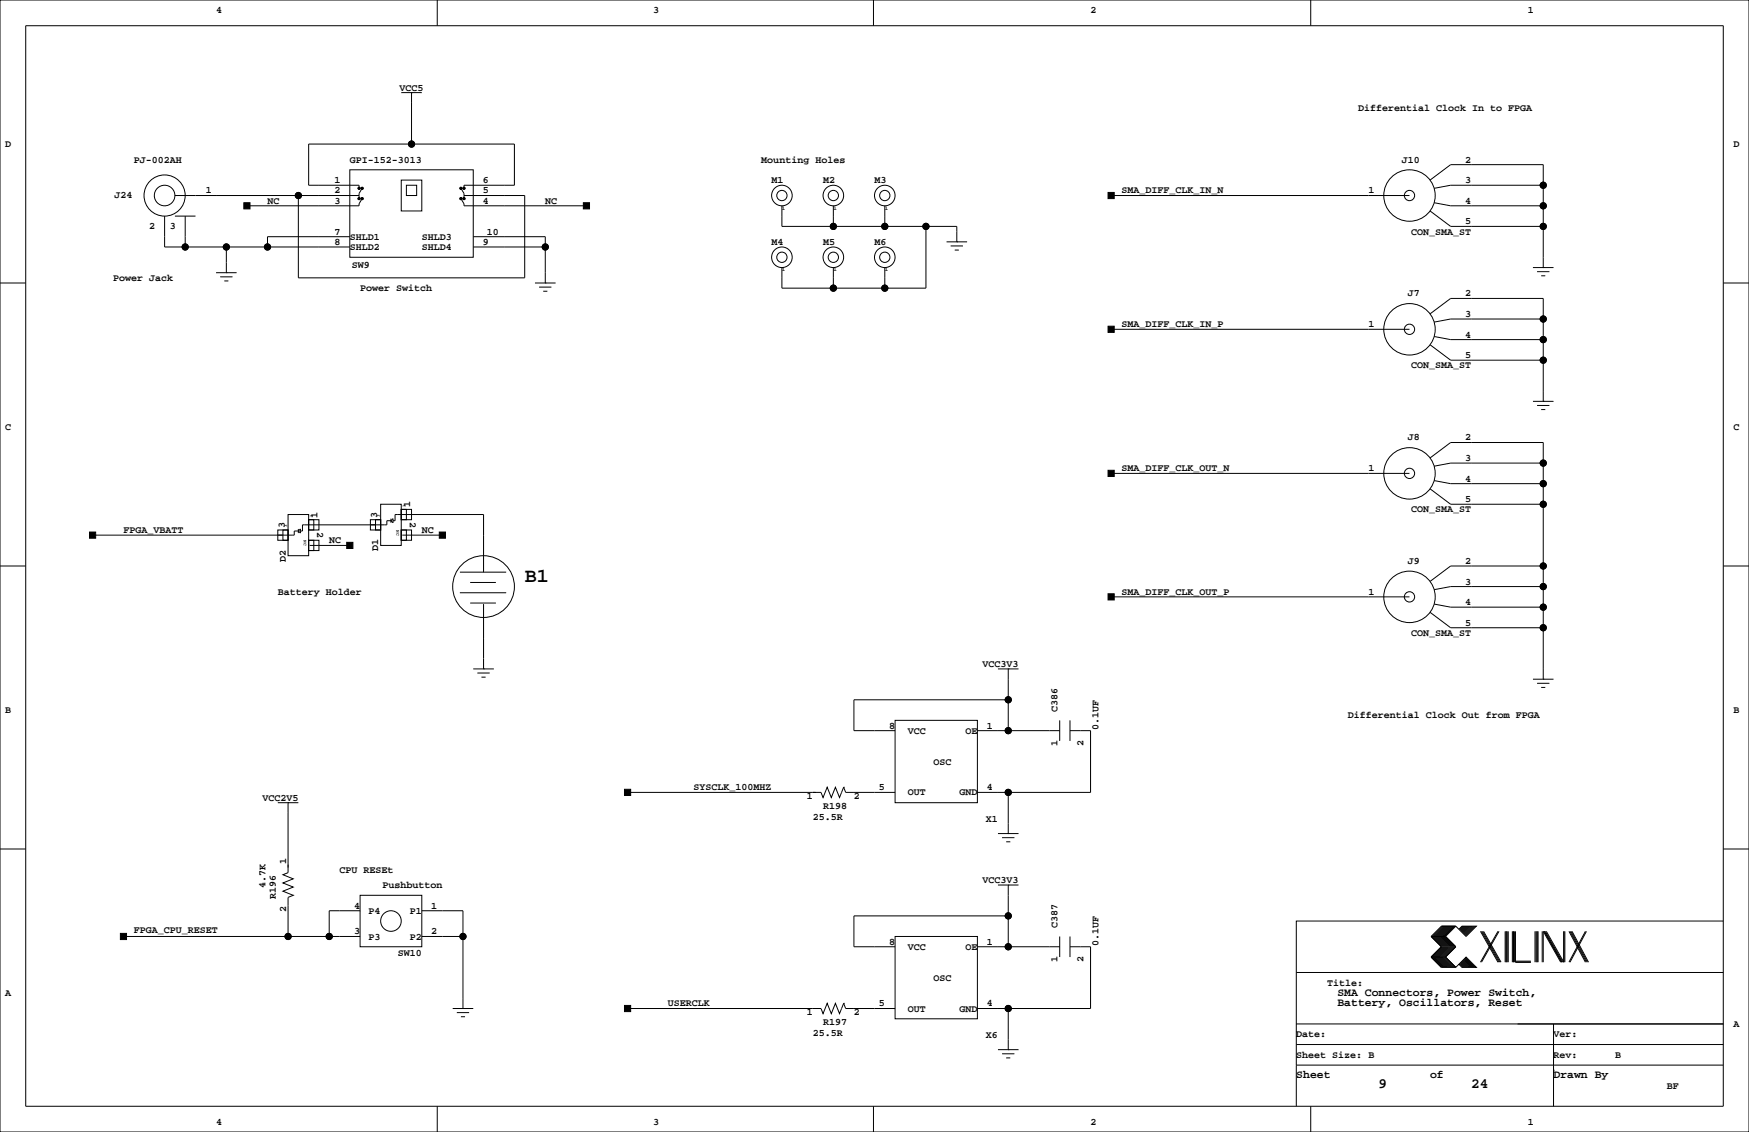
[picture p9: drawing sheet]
<svg xmlns="http://www.w3.org/2000/svg" width="432mm" height="279mm" viewBox="0 0 432 279" stroke-linecap="round" stroke-linejoin="round" font-family="sans-serif">
<g fill="none" stroke="#000" stroke-width=".25">
<path d="M0 0h431.8v279.4h-431.8zM6.3 6.4h419.1v266.6h-419.1zM107.9 0v6.4M215.6 0v6.4M323.6 0v6.4M99.1 22.9h5M101.6 22.9h.1M101.6 22.9v12.7M40.6 53.3v7.7h45.8M43.2 48.3h45.4M43.2 53.3h5.1M45.7 53.3v7.7"/>
<path d="M73.7 48.3v20.3h55.8v-20.3h-14.9M86.4 41.9h30.4v21.6h-30.4zM86.4 58.4h-20.4v2.6M88.6 46.2v-.5h-12.4v-10.1h50.8v10.1h-12.4v.5M89.4 49l-.8 1.3v.5h-27.6M89.4 46.5l-.8 1.3v1M99.1 44.4h5v7.7h-5zM100.3 45.7h2.6v2.6h-2.6zM113.8 49l.8 1.3v.5h30.2M113.8 46.5l.8 1.3v1M116.8 58.4h17.8v11.4M193 50.8v5.1h43.2v3.8"/>
<path d="M205.7 50.8v5.1M218.4 50.8v5.1M228.6 55.9v15.2h-35.6v-5.1M233.7 59.7h5.1M236.2 59.7h.1M274.3 48.3h73.7M339.1 48.3h.1M353.1 52.1l5 3.8h22.9M353.1 44.4l5-3.8h22.9v25.4M354.1 50l4 .8h22.9M381 45.7h-22.9l-4 .8M0 69.8h6.3"/>
<path d="M53.3 67.3h5.1M54.4 68.3h3M55.4 69.3h1M55.9 67.3h.1M55.9 61v6.3M116.8 61h17.8M132.1 69.8h5.1M133.1 70.9h3M134.1 71.9h1M134.6 69.8h.1M205.7 66v5.1M218.4 66v5.1"/>
<path d="M234.7 60.7h3M235.7 61.7h1M353.1 77.5l5-3.8h22.9v25.4M378.5 66h5M379.5 67.1h3M380.5 68.1h1M381 66h.1M381 78.7h-22.9l-4 .8M425.4 69.8h6.4M274.3 81.3h73.7M339.1 81.3h.1M353.1 85.1l5 3.8h22.9"/>
<path d="M354.1 83.1l4 .7h22.9M378.5 99.1h5M381 99.1h.1M274.3 116.8h73.7M339.1 116.8h.1M353.1 113l5-3.8h22.9v58.4M354.1 118.6l4 .8h22.9M379.5 100.1h3M380.5 101.1h1M381 114.3h-22.9l-4 .8M0 139.7h6.3M68.6 130.8h2.5v2.5h-2.5z"/>
<path d="M69.8 130.8h1.3v2.5h-1.3zM71.1 127h5.1v10.2h-5.1zM73.7 131.1h-1.1v1h-49.7M73.7 131.1l.5-.5v1zM73.7 130.6v1M76.2 133.3h1.3v2.6h-1.3zM76.2 133.3h2.5v2.6h-2.5zM76.2 128.3h1.3v2.5h-1.3zM76.2 128.3h2.5v2.5h-2.5zM76.5 134.6h9.9M91.4 128.3h2.6v2.5h-2.6zM92.7 128.3h1.3v2.5h-1.3z"/>
<path d="M94 124.5h5.1v10.1h-5.1zM96.5 128.5h-1v1h-20.8v1.6h-.5M96.5 128.5l.5-.5v1zM96.5 128v1M97 128.5h.5v-1.5h21.9v14.2M99.1 130.8h1.2v2.5h-1.2zM99.1 130.8h2.5v2.5h-2.5zM99.1 125.7h1.2v2.6h-1.2zM99.1 125.7h2.5v2.6h-2.5zM99.3 132.1h9.9M353.1 120.7l5 3.8h22.9M381 139.7h-22.9l-5 3.8"/>
<path d="M425.4 139.7h6.4M113.5 146.3h11.5M113.5 141.2h11.5M116.1 148.8h6.3M116.1 143.8h6.3M119.4 149.1v16M274.3 147.3h73.7M339.1 147.3h.1M353.1 151.1l5 3.8h22.9M354.1 149.1l4 .8h22.9M381 144.8h-22.9l-4 .7M116.8 165.1h5.1"/>
<path d="M117.9 166.1h3M118.9 167.1h1M119.4 165.1h.1M221 177.8h20.3v20.3h-20.3zM246.4 165.1h5.1M248.9 165.1h.1M248.9 165.1v15.2M248.9 172.7h-38.1v7.6h10.2M261.6 177.8v5.1M264.2 177.8v5.1M378.5 167.6h5M379.5 168.7h3"/>
<path d="M380.5 169.7h1M381 167.6h.1M68.6 198.1h5.1M71.1 198.1v17.3l-1.3 .5 2.6 1-2.6 1 2.6 1-2.6 1.1 2.6 1M71.1 198.1h.1M208.3 194.3h.1M208.3 194.3l-1 2.5-1.1-2.5-1 2.5-1-2.5-1 2.5-.5-1.2h-47.8M208.3 194.3l.5 1.3h12.2M241.3 180.3h20.3M248.9 195.6v10.1M264.2 180.3h5v15.3h-27.9M0 209.5h6.3"/>
<path d="M246.4 218.4h5.1M246.4 205.7h5.1M247.4 206.8h3M248.4 207.8h1M248.9 218.4h.1M248.9 205.7h.1M248.9 218.4v15.3M425.4 209.5h6.4M30.5 231.1h58.4M72.4 221h.1M72.4 221l-1.3 .5v9.6M88.9 221h15.2v12.7h-15.2z"/>
<path d="M88.9 224.8h-7.6v6.3M104.1 224.8h10.2v24.1M104.1 231.1h10.2M221 231.1h20.3v20.4h-20.3zM241.3 233.7h20.3M248.9 226.1h-38.1v7.6h10.2M261.6 231.1v5.1M264.2 233.7h5v15.2h-27.9M264.2 231.1v5.1M353.3 231.1h3.6M353.3 236.2l2.6 2.6h3.5M353.3 231.1l2.6 2.6-2.6 2.5"/>
<path d="M353.3 236.2h3.6M356.1 228.6l-2.5 2.5 2.5 2.6-2.5 2.5 2.5 2.6M356.4 228.6l-2.6 2.5 2.6 2.6-2.6 2.5 2.6 2.6M356.6 228.6l-2.5 2.5 2.5 2.6-2.5 2.5 2.5 2.6M356.9 228.6l-2.6 2.5 2.6 2.6-2.6 2.5 2.6 2.6M356.9 231.1l2.5 2.6-2.5 2.5M356.9 236.2l2.5 2.6M357.1 228.6l-2.5 2.5 2.5 2.6-2.5 2.5 2.5 2.6M357.4 228.6l-2.6 2.5 2.6 2.6-2.6 2.5 2.6 2.6M357.6 228.6l-2.5 2.5 2.5 2.6-2.5 2.5 2.5 2.6M357.9 228.6l-2.6 2.5 2.6 2.6-2.6 2.5 2.6 2.6M358.1 228.6l-2.5 2.5 2.5 2.6-2.5 2.5 2.5 2.6"/>
<path d="M358.4 228.6l-2.5 2.5 2.5 2.6-2.5 2.5 2.5 2.6M358.6 228.6l-2.5 2.5 2.5 2.6-2.5 2.5 2.5 2.6M358.9 228.6l-2.5 2.5 2.5 2.6-2.5 2.5 2.5 2.6M359.2 228.6l-2.6 2.5 2.6 2.6-2.6 2.5 2.6 2.6M359.4 228.6l2.5 2.5 2.6-2.5h-3.6l-.7 .8M359.4 228.6h-3.5l-2.6 2.5M359.4 228.6l-2.5 2.5M360.2 238l.7 .8h3.6l-2.6-2.6-2.5 2.6M360.4 237.7l1 1.1M360.4 238l.8 .8M360.7 237.5l1.2 1.3M360.7 237.7l1 1.1"/>
<path d="M360.9 237.2l1.6 1.6M360.9 237.5l1.3 1.3M361.2 237l1.8 1.8M361.2 237.2l1.5 1.6M361.2 228.6l-.8 .8M361.4 236.7l2.1 2.1M361.4 237l1.8 1.8M361.4 228.6l-1 1M361.7 236.5l2.3 2.3M361.7 236.7l2 2.1M361.7 228.6l-1 1M361.9 236.5l2.3 2.3"/>
<path d="M361.9 228.6l-1.2 1.3M362.2 228.6l-1.3 1.3M362.5 228.6l-1.6 1.5M362.7 228.6l-1.5 1.5M363 228.6l-1.8 1.8M363.2 228.6l-1.8 1.8M363.5 228.6l-2.1 2M363.7 228.6l-2 2M364 228.6l-2.3 2.3M364.2 228.6l-2.3 2.3M365.5 229.9l4.3 7.6M365.8 229.9l4.3 7.6"/>
<path d="M366 229.9l4.3 7.6M366.3 229.9l4.3 7.6M369.8 229.9l-4.3 7.6M370.1 229.9l-4.3 7.6M371.6 229.9v7.6M371.9 229.9v7.6M372.1 229.9v7.6M372.4 229.9v7.6M373.4 229.9v7.6M373.6 229.9v7.6M373.9 229.9v7.6M374.1 229.9v7.6h3.9"/>
<path d="M374.1 237.2h3.9M379 229.9v7.6M379.2 229.9v7.6M379.5 229.9v7.6M379.7 229.9v7.6M380.7 229.9v7.6M381 237.5v-7.6l4.3 7.6M381.3 229.9l4.3 7.6M381.5 229.9l4.3 7.6M381.8 229.9l4.3 7.6v-7.6M386.3 229.9v7.6M387.3 229.9l4.1 7.6"/>
<path d="M387.6 229.9l4.1 7.6M387.9 229.9l4 7.6M388.1 229.9l4.1 7.6M391.4 229.9l-4.1 7.6M391.7 229.9l-4.1 7.6M425.4 227.3h-105.4v35.6M111.8 248.9h5M112.8 249.9h3M113.8 251h1M114.3 248.9h.1M208.3 247.6h.1M208.3 247.6l-1 2.6-1.1-2.6-1 2.6-1-2.6-1 2.6-.5-1.3h-47.8"/>
<path d="M208.3 247.6l.5 1.3h12.2M246.4 259.1h5.1M248.9 259.1h.1M248.9 248.9v10.2M320 257.8h105.4M320 252.7h105.4M320 240h105.4M383.5 252.7v20.3M107.9 273v6.4M215.6 273v6.4M247.4 260.1h3M248.4 261.1h1"/>
<path d="M320 262.9v10.1M320 262.9h105.4M323.6 273v6.4M383.5 264.2h.1"/>
<circle cx="101.6" cy="35.6" r=".76"/>
<circle cx="40.6" cy="48.3" r="5.1"/>
<circle cx="40.6" cy="48.3" r="2.54"/>
<circle cx="73.7" cy="48.3" r=".76"/>
<circle cx="88.6" cy="49" r=".25"/>
<circle cx="88.6" cy="46.5" r=".25"/>
<circle cx="89.4" cy="46.5" r=".25"/>
<circle cx="89.4" cy="49" r=".25"/>
<circle cx="113.8" cy="49" r=".25"/>
<circle cx="113.8" cy="46.5" r=".25"/>
<circle cx="114.6" cy="46.5" r=".25"/>
<circle cx="114.6" cy="49" r=".25"/>
<circle cx="193" cy="48.3" r="1.27"/>
<circle cx="193" cy="48.3" r="2.54"/>
<circle cx="205.7" cy="48.3" r="1.27"/>
<circle cx="205.7" cy="55.9" r=".76"/>
<circle cx="205.7" cy="48.3" r="2.54"/>
<circle cx="218.4" cy="48.3" r="1.27"/>
<circle cx="218.4" cy="55.9" r=".76"/>
<circle cx="218.4" cy="48.3" r="2.54"/>
<circle cx="228.6" cy="55.9" r=".76"/>
<circle cx="348" cy="48.3" r="6.4"/>
<circle cx="348" cy="48.3" r="1.27"/>
<circle cx="381" cy="55.9" r=".76"/>
<circle cx="381" cy="45.7" r=".76"/>
<circle cx="381" cy="50.8" r=".76"/>
<circle cx="45.7" cy="61" r=".76"/>
<circle cx="55.9" cy="61" r=".76"/>
<circle cx="66" cy="61" r=".76"/>
<circle cx="134.6" cy="61" r=".76"/>
<circle cx="193" cy="63.5" r="1.27"/>
<circle cx="193" cy="63.5" r="2.54"/>
<circle cx="205.7" cy="63.5" r="1.27"/>
<circle cx="205.7" cy="71.1" r=".76"/>
<circle cx="205.7" cy="63.5" r="2.54"/>
<circle cx="218.4" cy="63.5" r="1.27"/>
<circle cx="218.4" cy="71.1" r=".76"/>
<circle cx="218.4" cy="63.5" r="2.54"/>
<circle cx="381" cy="78.7" r=".76"/>
<circle cx="348" cy="81.3" r="6.4"/>
<circle cx="348" cy="81.3" r="1.27"/>
<circle cx="381" cy="83.8" r=".76"/>
<circle cx="381" cy="88.9" r=".76"/>
<circle cx="348" cy="116.8" r="6.4"/>
<circle cx="348" cy="116.8" r="1.27"/>
<circle cx="381" cy="119.4" r=".76"/>
<circle cx="381" cy="114.3" r=".76"/>
<circle cx="381" cy="139.7" r=".76"/>
<circle cx="381" cy="124.5" r=".76"/>
<circle cx="119.4" cy="144.8" r="7.6"/>
<circle cx="348" cy="147.3" r="6.4"/>
<circle cx="348" cy="147.3" r="1.27"/>
<circle cx="381" cy="144.8" r=".76"/>
<circle cx="381" cy="154.9" r=".76"/>
<circle cx="381" cy="149.9" r=".76"/>
<circle cx="248.9" cy="172.7" r=".76"/>
<circle cx="248.9" cy="195.6" r=".76"/>
<circle cx="248.9" cy="180.3" r=".76"/>
<circle cx="71.1" cy="231.1" r=".76"/>
<circle cx="81.3" cy="231.1" r=".76"/>
<circle cx="96.5" cy="227.3" r="2.54"/>
<circle cx="114.3" cy="231.1" r=".76"/>
<circle cx="248.9" cy="226.1" r=".76"/>
<circle cx="248.9" cy="233.7" r=".76"/>
<circle cx="248.9" cy="248.9" r=".76"/>
</g>
<g fill="#000" stroke="#000" stroke-width=".25">
<path d="M60.2 50h1.5v1.6h-1.5z" fill-rule="evenodd"/>
<path d="M144 50h1.5v1.6h-1.5z" fill-rule="evenodd"/>
<path d="M273.6 47.5h1.5v1.5h-1.5z" fill-rule="evenodd"/>
<path d="M273.6 80.5h1.5v1.5h-1.5z" fill-rule="evenodd"/>
<path d="M273.6 116.1h1.5v1.5h-1.5z" fill-rule="evenodd"/>
<path d="M22.1 131.3h1.5v1.5h-1.5z" fill-rule="evenodd"/>
<path d="M85.6 133.9h1.5v1.5h-1.5z" fill-rule="evenodd"/>
<path d="M108.5 131.3h1.5v1.5h-1.5z" fill-rule="evenodd"/>
<path d="M273.6 146.6h1.5v1.5h-1.5z" fill-rule="evenodd"/>
<path d="M154.2 194.8h1.5v1.5h-1.5z" fill-rule="evenodd"/>
<path d="M29.7 230.4h1.5v1.5h-1.5z" fill-rule="evenodd"/>
<path d="M154.2 248.2h1.5v1.5h-1.5z" fill-rule="evenodd"/>
<circle cx="101.6" cy="35.6" r=".76"/>
<circle cx="73.7" cy="48.3" r=".76"/>
<circle cx="88.6" cy="49" r=".25"/>
<circle cx="88.6" cy="46.5" r=".25"/>
<circle cx="89.4" cy="46.5" r=".25"/>
<circle cx="89.4" cy="49" r=".25"/>
<circle cx="113.8" cy="49" r=".25"/>
<circle cx="113.8" cy="46.5" r=".25"/>
<circle cx="114.6" cy="46.5" r=".25"/>
<circle cx="114.6" cy="49" r=".25"/>
<circle cx="205.7" cy="55.9" r=".76"/>
<circle cx="218.4" cy="55.9" r=".76"/>
<circle cx="228.6" cy="55.9" r=".76"/>
<circle cx="381" cy="55.9" r=".76"/>
<circle cx="381" cy="45.7" r=".76"/>
<circle cx="381" cy="50.8" r=".76"/>
<circle cx="45.7" cy="61" r=".76"/>
<circle cx="55.9" cy="61" r=".76"/>
<circle cx="66" cy="61" r=".76"/>
<circle cx="134.6" cy="61" r=".76"/>
<circle cx="205.7" cy="71.1" r=".76"/>
<circle cx="218.4" cy="71.1" r=".76"/>
<circle cx="381" cy="78.7" r=".76"/>
<circle cx="381" cy="83.8" r=".76"/>
<circle cx="381" cy="88.9" r=".76"/>
<circle cx="381" cy="119.4" r=".76"/>
<circle cx="381" cy="114.3" r=".76"/>
<circle cx="381" cy="139.7" r=".76"/>
<circle cx="381" cy="124.5" r=".76"/>
<circle cx="381" cy="144.8" r=".76"/>
<circle cx="381" cy="154.9" r=".76"/>
<circle cx="381" cy="149.9" r=".76"/>
<circle cx="248.9" cy="172.7" r=".76"/>
<circle cx="248.9" cy="195.6" r=".76"/>
<circle cx="248.9" cy="180.3" r=".76"/>
<circle cx="71.1" cy="231.1" r=".76"/>
<circle cx="81.3" cy="231.1" r=".76"/>
<circle cx="114.3" cy="231.1" r=".76"/>
<circle cx="248.9" cy="226.1" r=".76"/>
<circle cx="248.9" cy="233.7" r=".76"/>
<circle cx="248.9" cy="248.9" r=".76"/>
</g>
<text font-size="4.9" x="129.5" y="143.8">B1</text>
<g font-size="3.5">
<text x="340.4" y="268.5">9</text>
<text x="363.2" y="268.5">24</text>
</g>
<g font-size="2.8">
<text x="330.2" y="245.8">SMA Connectors, Power Switch,</text>
<text x="330.2" y="248.3">Battery, Oscillators, Reset</text>
<text x="320" y="266.1">Sheet</text>
<text x="353.1" y="266.1">of</text>
<text x="383.5" y="266.1">Drawn By</text>
</g>
<g font-size="2.5">
<text x="53.3" y="3.3">4</text>
<text x="161.3" y="3.3">3</text>
<text x="269.2" y="3.3">2</text>
<text x="377.2" y="3.3">1</text>
<text x="98.6" y="22.4">VCC5</text>
<text x="335.3" y="27.4">Differential Clock In to FPGA</text>
<text x="1.3" y="36.3">D</text>
<text x="33" y="40.1">PJ-002AH</text>
<text x="86.4" y="40.1">GPI-152-3013</text>
<text x="188" y="40.1">Mounting Holes</text>
<text x="346.1" y="40.1">J10</text>
<text x="361.7" y="40.1">2</text>
<text x="428" y="36.3">D</text>
<text x="50.8" y="47.8">1</text>
<text x="82.5" y="45.2">1</text>
<text x="82.5" y="47.8">2</text>
<text x="119.2" y="45.2">6</text>
<text x="119.2" y="47.8">5</text>
<text x="190.5" y="45.2">M1</text>
<text x="203.2" y="45.2">M2</text>
<text x="215.9" y="45.2">M3</text>
<text x="276.9" y="47.8">SMA_DIFF_CLK_IN_N</text>
<text x="337.8" y="47.8">1</text>
<text x="361.7" y="45.2">3</text>
<text x="28.3" y="49">J24</text>
<text x="66" y="50.3">NC</text>
<text x="82.5" y="50.3">3</text>
<text x="119.2" y="50.3">4</text>
<text x="134.6" y="50.3">NC</text>
<text x="361.7" y="50.3">4</text>
<text x="36.8" y="56.6">2</text>
<text x="41.9" y="56.6">3</text>
<text x="82.5" y="57.9">7</text>
<text x="86.4" y="59.2">SHLD1</text>
<text x="104.1" y="59.2">SHLD3</text>
<text x="120.2" y="57.9">10</text>
<text x="348.4" y="57.9">CON_SMA_ST</text>
<text x="361.7" y="55.4">5</text>
<text x="82.5" y="60.5">8</text>
<text x="86.4" y="61.7">SHLD2</text>
<text x="104.1" y="61.7">SHLD4</text>
<text x="119.2" y="60.5">9</text>
<text x="190.5" y="60.5">M4</text>
<text x="203.2" y="60.5">M5</text>
<text x="215.9" y="60.5">M6</text>
<text x="27.9" y="69.3">Power Jack</text>
<text x="86.9" y="66">SW9</text>
<text x="88.9" y="71.9">Power Switch</text>
<text x="347.6" y="73.2">J7</text>
<text x="361.7" y="73.2">2</text>
<text x="276.9" y="80.8">SMA_DIFF_CLK_IN_P</text>
<text x="337.8" y="80.8">1</text>
<text x="361.7" y="83.3">4</text>
<text x="361.7" y="78.2">3</text>
<text x="361.7" y="88.4">5</text>
<text x="348.4" y="90.9">CON_SMA_ST</text>
<text x="1.3" y="106.2">C</text>
<text x="428" y="106.2">C</text>
<text x="347.6" y="108.7">J8</text>
<text x="361.7" y="113.8">3</text>
<text x="361.7" y="108.7">2</text>
<text x="276.9" y="116.3">SMA_DIFF_CLK_OUT_N</text>
<text x="337.8" y="116.3">1</text>
<text x="361.7" y="118.9">4</text>
<text x="101.3" y="125.2" transform="rotate(-90 101.3 125.2)">1</text>
<text x="361.7" y="124">5</text>
<text x="30.5" y="131.6">FPGA_VBATT</text>
<text x="70.3" y="130.3" transform="rotate(-90 70.3 130.3)">3</text>
<text x="78.3" y="131.3" transform="rotate(90 78.3 131.3)">2</text>
<text x="78.4" y="127.7" transform="rotate(-90 78.4 127.7)">1</text>
<text x="93.1" y="127.7" transform="rotate(-90 93.1 127.7)">3</text>
<text x="101.2" y="128.8" transform="rotate(90 101.2 128.8)">2</text>
<text x="104.1" y="131.6">NC</text>
<text x="348.4" y="126.5">CON_SMA_ST</text>
<text x="81.3" y="134.1">NC</text>
<text x="93.4" y="136.1" transform="rotate(-90 93.4 136.1)">D1</text>
<text x="70.5" y="138.6" transform="rotate(-90 70.5 138.6)">D2</text>
<text x="347.6" y="139.2">J9</text>
<text x="361.7" y="139.2">2</text>
<text x="68.6" y="146.8">Battery Holder</text>
<text x="276.9" y="146.8">SMA_DIFF_CLK_OUT_P</text>
<text x="337.8" y="146.8">1</text>
<text x="361.7" y="149.4">4</text>
<text x="361.7" y="144.3">3</text>
<text x="361.7" y="154.4">5</text>
<text x="348.4" y="157">CON_SMA_ST</text>
<text x="242.6" y="164.6">VCC3V3</text>
<text x="1.3" y="176">B</text>
<text x="219.5" y="179.8">8</text>
<text x="243.6" y="179.8">1</text>
<text x="261" y="175.7" transform="rotate(-90 261 175.7)">C386</text>
<text x="332.7" y="177.3">Differential Clock Out from FPGA</text>
<text x="428" y="176">B</text>
<text x="224.2" y="181.1">VCC</text>
<text x="238.3" y="181.1">OE</text>
<text x="261.1" y="184.1" transform="rotate(-90 261.1 184.1)">1</text>
<text x="267.5" y="184.1" transform="rotate(-90 267.5 184.1)">2</text>
<text x="271.2" y="180.2" transform="rotate(-90 271.2 180.2)">0.1UF</text>
<text x="230.5" y="188.7">OSC</text>
<text x="64.8" y="197.6">VCC2V5</text>
<text x="171.2" y="195.1">SYSCLK_100MHZ</text>
<text x="199.2" y="197.2">1</text>
<text x="210.8" y="197.2">2</text>
<text x="217" y="195.1">5</text>
<text x="224.2" y="196.3">OUT</text>
<text x="236.9" y="196.3">GND</text>
<text x="243.6" y="195.1">4</text>
<text x="200.7" y="202.3">25.5R</text>
<text x="203.2" y="199.7">R198</text>
<text x="243.4" y="202.9">X1</text>
<text x="70.6" y="213.4" transform="rotate(-90 70.6 213.4)">1</text>
<text x="83.8" y="215.4">CPU RESEt</text>
<text x="65.5" y="219.3" transform="rotate(-90 65.5 219.3)">4.7K</text>
<text x="68.1" y="221.8" transform="rotate(-90 68.1 221.8)">R196</text>
<text x="94.4" y="219.2">Pushbutton</text>
<text x="242.6" y="217.9">VCC3V3</text>
<text x="70.6" y="225" transform="rotate(-90 70.6 225)">2</text>
<text x="87.4" y="224.3">4</text>
<text x="91" y="225.6">P4</text>
<text x="101.2" y="225.6">P1</text>
<text x="106.5" y="224.3">1</text>
<text x="33" y="230.2">FPGA_CPU_RESET</text>
<text x="87.4" y="230.6">3</text>
<text x="91" y="231.9">P3</text>
<text x="101.2" y="231.9">P2</text>
<text x="106.5" y="230.6">2</text>
<text x="219.5" y="233.2">8</text>
<text x="243.6" y="233.2">1</text>
<text x="261" y="229" transform="rotate(-90 261 229)">C387</text>
<text x="271.2" y="233.6" transform="rotate(-90 271.2 233.6)">0.1UF</text>
<text x="98.2" y="236">SW10</text>
<text x="224.2" y="234.4">VCC</text>
<text x="238.3" y="234.4">OE</text>
<text x="261.1" y="237.5" transform="rotate(-90 261.1 237.5)">1</text>
<text x="267.5" y="237.5" transform="rotate(-90 267.5 237.5)">2</text>
<text x="1.3" y="245.9">A</text>
<text x="230.5" y="242.1">OSC</text>
<text x="327.7" y="243.3">Title:</text>
<text x="164.9" y="248.4">USERCLK</text>
<text x="199.2" y="250.5">1</text>
<text x="210.8" y="250.5">2</text>
<text x="217" y="248.4">5</text>
<text x="224.2" y="249.7">OUT</text>
<text x="236.9" y="249.7">GND</text>
<text x="243.6" y="248.4">4</text>
<text x="200.7" y="255.6">25.5R</text>
<text x="203.2" y="253.1">R197</text>
<text x="243.4" y="256.3">X6</text>
<text x="320" y="256">Date:</text>
<text x="383.5" y="256">Ver:</text>
<text x="428" y="253.5">A</text>
<text x="320" y="261.1">Sheet Size: B</text>
<text x="383.5" y="261.1">Rev:</text>
<text x="398.8" y="261.1">B</text>
<text x="411.5" y="268.7">BF</text>
<text x="53.3" y="277.6">4</text>
<text x="161.3" y="277.6">3</text>
<text x="269.2" y="277.6">2</text>
<text x="377.2" y="277.6">1</text>
</g>
<g font-size="1.4">
<text x="193" y="51.7">1</text>
<text x="205.7" y="51.7">1</text>
<text x="218.4" y="51.7">1</text>
<text x="193" y="67">1</text>
<text x="205.7" y="67">1</text>
<text x="218.4" y="67">1</text>
</g>
<g font-size="1.1">
<text x="100.1" y="125.1" transform="rotate(-90 100.1 125.1)">1</text>
<text x="70.9" y="130.2" transform="rotate(-90 70.9 130.2)">3</text>
<text x="77.3" y="127.6" transform="rotate(-90 77.3 127.6)">1</text>
<text x="93.8" y="127.6" transform="rotate(-90 93.8 127.6)">3</text>
<text x="97.9" y="130.8" transform="rotate(90 97.9 130.8)">NC</text>
<text x="75" y="133.3" transform="rotate(90 75 133.3)">NC</text>
</g>
</svg>
